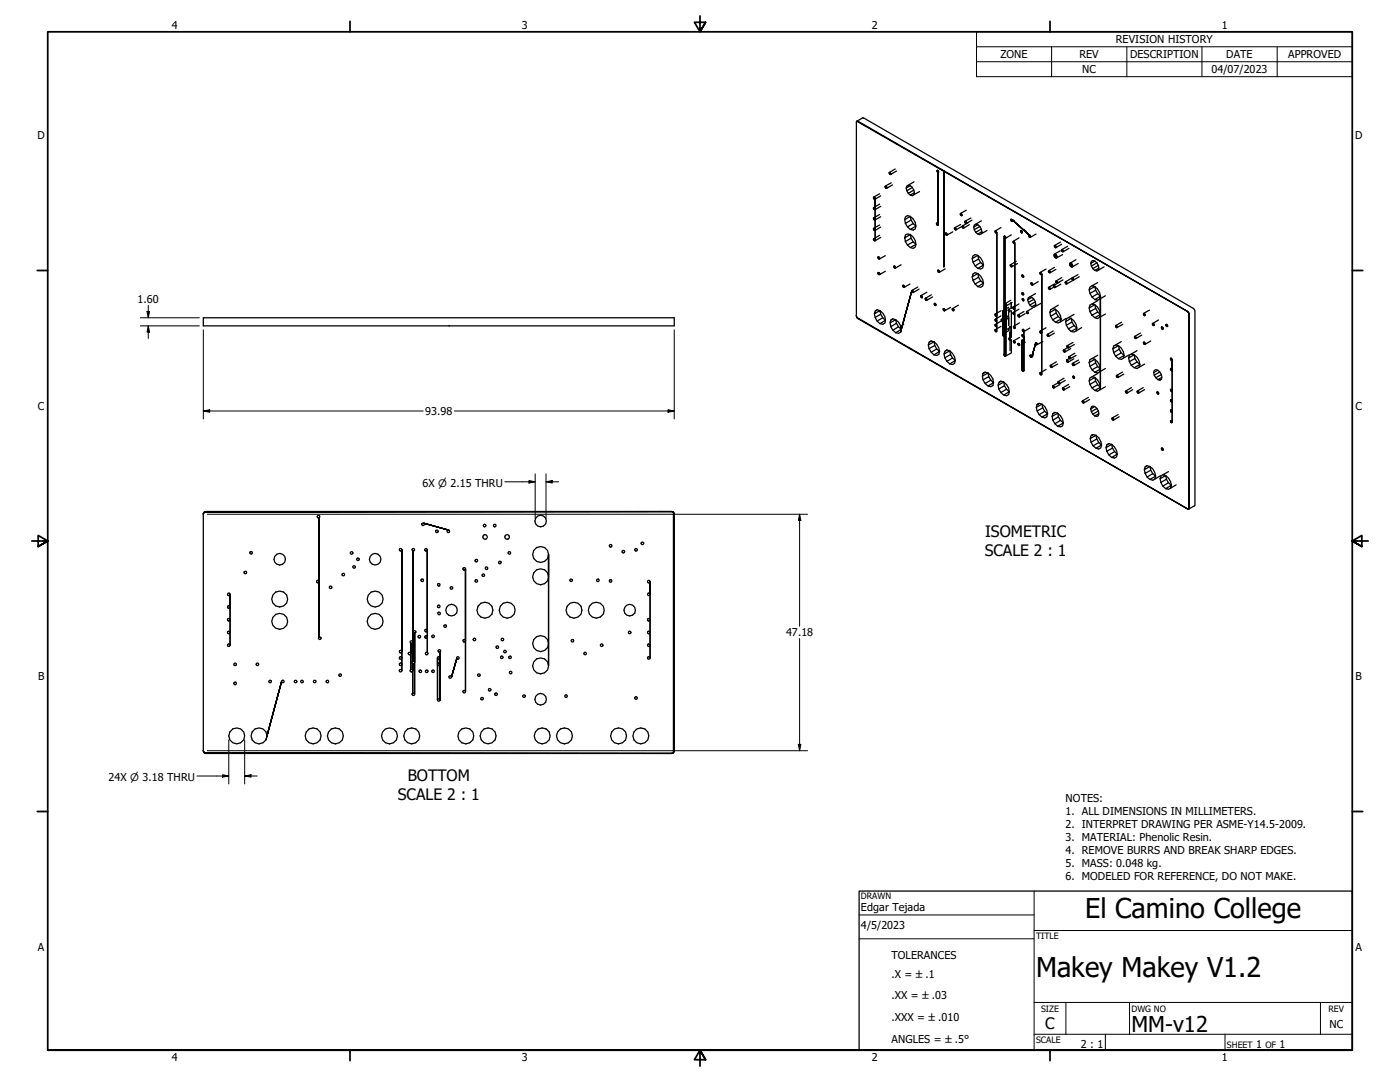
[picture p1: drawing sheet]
<svg xmlns="http://www.w3.org/2000/svg" width="559mm" height="432mm" viewBox="0 0 559 432" stroke-linecap="round" stroke-linejoin="round" font-family="sans-serif">
<!-- layer: Visible (ANSI) -->
<g fill="none" stroke="#000" stroke-width=".51">
<path d="M341.8 48.9l.2 77.8 132.5 76.4v-78.3l-.5-.5-132-75.9-.2 .5 .1-.4 .6-.1 131.7 76.1 .5 1-.1 77.6h-.6l-131.5-75.9-.7-1.2M342 48.4l2.7-1.3 131.9 76.2 .3 .7v77.6l-2.4 1.5M344 49.3v.2M348.6 78.9l.1 .2M348.8 78.6l.4 .3M349 79.5h.3M349.2 78.9l-.5 .2 .1 .3 .5-.3M349.2 78.9l.1 .4M349.3 79.3l-.5 .1M349.3 79.3v16.6M351.1 77.3l-2.5 1.6 .4-.2M351.5 78.2l-2.2 1.1"/>
<path d="M353.3 74.5v.2M353.4 74.2l.5 .5M353.8 74.5l-.5 .2 .1 .3M353.9 74.7l-.5 .3 .5 .1 .1-.2-.4 .2M353.9 74.7l.1 .2M354.9 69l.3 .6M355.1 68.8l.4 .4M355.2 68.8l-.3 .2M355.4 69l-.4 .2M355.5 69.2l-.4 .3M355.6 69.4l-.4 .2h.3M355.7 73l-2.4 1.5 .3-.2"/>
<path d="M356.2 73.8l-2.3 1.3M357.3 67.4l-2.4 1.6M357.8 68.3l-2.3 1.3v-.4M362.5 73.9a3 3 0 0 1 2.5 3M362.5 77.2l.8 .7M363.3 77.9l1.7-1-.3 .8-.5 .4zM364.2 74.8l-2.3 1.3-.2-1M364.7 75.9l-2.2 1.3-.6-1.1M364.8 72.6l-2.9 1.6-.2 .9 1.6-1M367 76.5l-2.3 1.2M374 68h.3l-.3 .2zM374 68.5l.1 .1"/>
<path d="M374.3 68l.2 .1M374.5 68.9v20.8v-20.8v20.8l-.4 .2h.4v-.5M374.5 68.1l-.5 .4v-.3M374.5 68.1l.1 .3M374.6 68.4l-.5 .2 .2 .2M374.6 68.4v.2M374.6 68.6l-.3 .2M375.2 67.3l-.1 .1M375.4 67.4l-.2 .1M375.6 67.5l-.1 .1M375.9 67.7l-.2 .1M376.1 67.8l-.2 .1"/>
<path d="M376.2 67.9h-.2M376.7 68.4v38.1M348.6 95.5l.2 .4M348.6 91.3l.1 .3 .5-.3M348.7 83.2l.1 .3 .5-.3M348.7 87.4l.1 .2M348.7 91.6l.1 .2M348.8 82.8l.4 .2M348.8 86.9l.4 .2M348.8 91.1h.2M348.8 95.2h.2M349 91.9h.3"/>
<path d="M349 95.2l.2 .2M349.2 83l-.6 .1M349.2 87.1l-.5 .3-.1-.2M349.2 83l.1 .4M349.2 95.4l-.5 .3M349.3 87.4l-.5 .2h.5M349.3 83.4l-.3 .3-.2-.2M349.3 87.8h-.3M349.3 95.9l-.3 .2h.3M349.3 95.7l-.5 .2 .2 .2M349.3 91.5l-.5 .3h.5M349.3 83.4v-4.1v16.6"/>
<path d="M349.3 83.6l-.3 .1M351.1 81.5l-2.5 1.6 .4-.3M351.1 85.6l-2.5 1.6 .4-.2M351.1 89.8l-2.5 1.5 .4-.2M351.1 93.9l-2.5 1.6 .4-.3M351.5 86.5l-2.2 1.3-.1-.7M351.5 90.6l-2.2 1.3-.3-.8M351.5 94.7l-2.2 1.4-.1-.7M351.5 82.4l-2.2 1M361.1 87.6l.3-1 .8-.6a4.1 4.1 0 0 1 3.1 5.4l-.8 .4-1.2-.2 2.3-1.4-1.1-1-2.3 1.4 1.1 1M361.1 94.9l.3-1.1 .8-.5 1.1 .3-2.2 1.3 .3 1.5M361.4 96.4l.8 1.4 2.3-1.3 1.1 1-2.3 1.3-1.1-1"/>
<path d="M361.4 89.2l-.3-1.6 2.2-1.2 .4 1.4-2.3 1.4 .8 1.4M363.3 93.6a4.3 4.3 0 0 1 2 5l-.8 .5-1.2-.3M363.3 93.7l.4 1.4-2.3 1.3M363.7 95.1l.8 1.4M363.7 87.8l.8 1.4M373.8 89.5l.3 .4M373.8 89.5l.5-.3 .2 .3-.5 .2M374.5 89.1l-.4-.1-.3 .5M374.5 88.7l-.7 .6M374.5 88.8l-.5 .2M377.4 93.4l.3 .5 .4-.3M377.7 93l-.3 .2 .3-.2 .4 .6"/>
<path d="M377.9 93.2h-.5M378 93.4l-.5 .3M378.1 93.6l-.4 .3M380.3 92.5l-2.3 1.3M381 91.4l.3 .4M381.1 90.9l.6 .7M381.3 91.8l.4-.2zM381.3 90.9l-.3 .5M381.5 91.1l-.5 .3M381.6 91.3l-.5 .3M383.3 85.4l.4 .6 .3-.1-.3 .1M383.4 89.6l-2.5 1.5"/>
<path d="M383.5 85.2l.5 .4M383.7 85.2l-.4 .2M383.8 85.4l-.5 .3M383.9 90.4l-2.3 1.3M384 90.4l.4 .6 .3-.2M384 85.6l-.5 .3M384 85.6v.3M384.2 90.2l.5 .6M384.6 90.4l-.6 .2M384.7 90.6l-.5 .3M384.7 90.8l-.3 .2M385.1 88.5l.3 .7 .4-.2"/>
<path d="M385.3 88.3l.5 .4M385.3 88.3l-.2 .2 .3-.2M385.6 88.5l-.5 .3M385.7 83.9l-2.4 1.5M385.8 88.7l-.5 .3M385.8 88.7v.3M385.8 89l-.4 .2M386.5 88.8l-2.5 1.6 .4-.2M386.9 89.7l-2.2 1.3M387.5 87l-2.2 1.3M388 87.8l-2.2 1.4M389.4 92.7l1.7 1 .6-.4"/>
<path d="M389.4 89.5l.9 .2 .8 .7M390.3 89.7l-1.6 .9 .2 1.1 2.2-1.3M391.1 90.4l.8 2.1-.2 .8 2.3-1.3M391.7 91.4l-2.3 1.3-.5-1M391.7 88.1l-2.8 1.7-.2 .8M391.9 92.5l-1.6 .9M397.3 92.1l.5 .7M397.3 92.8l.1 .2M397.4 93l.4-.2zM397.4 92.1l-.2 .5M397.6 92.3l-.4 .3 .1 .2 .5-.2M397.8 92.8v39.4"/>
<path d="M399.5 90.8l-2.4 1.6M400.7 94.4v.3l.6-.3M401.1 95.1h.3M401.4 94.6l-.5 .3-.2-.2M401.4 94.9h-.5v36v-36v29.8l-.3 .1 .3-.1-.5-.7-.2 .5M403.4 87.7l.1 .2 .5-.2M403.7 93.7l-2.3 1.4-.3-.9-.4 .2 .4-.2M403.8 87.5l-.4 .2 .2-.3 .4 .3M404 87.7l7.1 6.4-7.1-6.4 7 6.2M404 87.7l.1 .2M404.1 87.9l-.5 .3-.1-.3M404.1 88.1l-.5 .1"/>
<path d="M404.1 87.9v.4h-.3M404.3 96.5l.1 .3M404.5 96.3l.5 .7v33.4M404.7 97.2l.3-.2zM404.7 96.3l-.4 .2M404.8 96.5l-.4 .3 .1 .2M404.9 96.7l-.4 .3 .2 .2M406.7 94.9l-2.4 1.6M407.4 92.3l.3 .6M407.4 92.1h.3l-.3 .2zM407.7 92.1l.4 .6M407.9 92.2l-.5 .3"/>
<path d="M408.1 92.5l-.6 .2M408.1 92.7l-.4 .2M410.6 94.1l.1 .3 .4-.3 .1 .2M410.8 93.9h.2l-.4 .2zM411.2 94.3l-.4 .3-.1-.2M411.2 94.3l.1 .3M411.3 94.6h-.5M411.3 94.6l-.1 .1M413.5 93.4l-2.5 1.3M421 98.6h.5M421.2 98l.3 .6M421.2 98l-.3 .4 .5-.3"/>
<path d="M421.2 98l-.4 .2M421.5 98.4l-.5 .2-.1-.2M421.5 98.6v.2M423.3 96.6l-2.3 1.3M423.7 99.8l.2 .5M423.7 97.5l-2.5 1.3M423.9 99.6l.3 .2M424.2 99.8l-.5 .3M426.1 98.3l-2.4 1.5 .4-.2M426.7 99.1l-2.3 1.4-.2-.7M350.4 102.7l.1 .3M350.6 109.4h.6"/>
<path d="M350.8 108.8l-.3 .4 .5-.3M350.8 108.8l-.4 .2M350.8 108.8l.2 .1M351 102.7l-.5 .3 .1 .2M351.1 109.2l-.5 .2-.1-.2M351.1 102.9l-.5 .3h.6M351.1 109.5l-.3 .1M351.1 103.3l-.3 .1M353.4 102l-2.3 1.3-.1-.6-.4-.2-.2 .2 .4-.1M353.4 108.3l-2.3 1.2-.1-.6M356.7 106.4l.4-.2 .3 .6M356.7 106.6l.4 .4"/>
<path d="M357.1 106.2l-.4 .4 .6-.3M357.4 106.6l-.5 .2M359.7 105.7l-2.6 1.3 .3-.2v.2M360.3 114l.4 .7 .3-.2M360.7 113.9l-.4 .1 .2-.2 .5 .4M360.8 114l-.4 .3M361 114.2v.3M361 114.5l-.3 .2M361 114.2l-.5 .3M363.2 113.3l-2.2 1.3M364 115.9h.2M364.2 115.9l-.3 .4 .7 .4"/>
<path d="M364.4 116.1l-.5 .2M364.6 116.3l-.6 .3M364.6 116.5l-.4 .2M366.3 114.6l-2.4 1.4-4.4 16.6 4.4-16.5-4.2 15.3M366.8 115.4l-2.2 1.3-.4-.8M367.5 118.2l.4 .6 .3-.2M367.9 118l-.4 .2 .4-.2 .3 .6M368 118.2l-.5 .2M368.2 118.4l-.5 .3M368.2 118.6l-.3 .2M369.3 119.3l.1 .4 .6 .1M369.4 119l-.1 .3 .3-.3"/>
<path d="M369.6 119l.4 .8M369.8 119.2l-.5 .2M370 119.4l-.6 .3M370 116.6l-2.3 1.3M370 119.6l-.4 .2M371.7 117.7l-2.1 1.3M372.2 118.5l-2.2 1.3M374.3 108l.3 .6 .4-.4M374.6 108.6h.4M374.6 107.8l-.3 .2 .2-.2 .5 .4M374.8 108l-.5 .3M375 108.2l-.5 .3"/>
<path d="M377.3 107.3l-2.3 1.3v-.1M388 103.2l.4 1.4 2.2-1.2M388 110.5l.4 1.5 2.2-1.4 .8 1.5M388.4 109.3l.8-.5 1.1 .4-2.3 1.3zM388.4 112l.8 1.3 2.2-1.2M388.4 104.6l.8 1.5M389.2 113.3l1.1 1.1M390.3 101.9l-2.3 1.3 .4-1.1 .8-.5a4.2 4.2 0 0 1 3 5.3l-.8 .5-1.1-.3M390.3 109.2a4.3 4.3 0 0 1 1.9 5l-.8 .5-1.1-.3M390.3 101.9l.3 1.5M390.3 109.2l.3 1.4M390.6 103.4l.8 1.4-2.2 1.3 1.1 1"/>
<path d="M391.4 104.8l1.2 1-2.3 1.3M391.4 112.1l1.2 .9-2.3 1.4M403.2 105.9l.1 .2M403.4 105.6l.3 .2M403.5 119.8l-2.4 1.6v9.5v-35.8v35.8l-.4 .2M403.7 105.8l-.4 .3 .3 .4 .3-.2M403.7 105.8l.2 .2M403.9 106.4l-.3 .1M403.9 106l-.5 .3M405.6 104.3l-2.4 1.6 .4-.2M406.1 105.2l-2.2 1.2v-.4M407.9 110v.2l.5-.2"/>
<path d="M407.9 117l.2-.2 .3 .2M408.2 119.8l.2 .2M408.2 109.8l-.3 .2a.45 .45 0 0 1 .6 0 .45 .45 0 0 1-.1 .7l-.2-.1M408.2 116.8l-.3 .5M408.4 119.2l-.4 .2 .4-.2 .3 .6-.3 .2 .3-.2M408.4 117l.2 .5-.4 .2M408.4 117l-.5 .3M408.5 119.3l-.4 .3-.1-.2M408.6 117.2l-.5 .3-.2-.2M408.6 110.2l-.5 .3-.2-.3M408.6 119.6l-.4 .2-.1-.2M408.6 110.4l-.5 .1"/>
<path d="M408.6 117.5h-.5M411 118.5l.9 .2M411.5 113.1l.2 .5M411.9 112.9l-.4 .2 .4-.2 .3 .8M411.9 118.7l1.4 1.8M412.1 113.1l-.6 .2M412.2 113.5l-.3 .2M412.7 119.4l-2.2 1.3-.3-1.1M413.3 117.2l-2.8 1.6-.3 .8 1.7-.9M414.4 112.4l-2.3 1.4-.4-.2 .5-.3M415.2 109.4h.6v40M415.2 108.7l.5 .5"/>
<path d="M415.6 108.9l-.5 .3v-.2M415.7 109.2v.3l-.3 .1M415.7 109.2l-.5 .2-.1-.2M417.5 107.4l-2.4 1.6 .3-.2M418.7 114.6l-.2 .3M418.7 108l.5 .4M418.8 114.7l-.3 .4M418.8 108.8h.4M418.8 114.7l.4 .6M418.8 108l-.3 .5M419 114.8l-.5 .3 .5 .5 .2-.3M419 108.2l-.5 .3"/>
<path d="M419.2 108.4l-.5 .3-.2-.2M419.2 108.4v.2M419.2 115.1l-.5 .2M419.2 108.6l-.5 .1M419.2 115.3l-.4 .2M420.4 114.2l.2 .4 .5 .1M420.8 113.9l.3 .4M420.9 113.3l-2.2 1.3 .1 .1M420.9 106.7l-2.4 1.6M421 101.3l-.3 .6 .6-.4M421 102.6l.3 .3M421 114.1l-.5 .3"/>
<path d="M421.1 114.3l-1.9 1.1M421.2 114.6l-.4 .1M421.3 101.5l.5 .7v.7l2.3-1.3M421.4 107.5l-2.2 1.3v-.2M421.5 112.8l.5 .2M421.6 101.7l-.8 .5-.1-.3M421.8 102.2l-.8 .4-.2-.4M421.9 112.3l-.5 .3v-.2M422 102.6l-.7 .3h.5M422 112.6l-.5 .2-.1-.2M422.1 112.8l-.4 .2M422.9 112.6l-2.5 1.6 .2-.3"/>
<path d="M423.2 100.1l-2.2 1.2 .3 .2M423.4 113.4l-2.3 1.3v-.4M423.8 110.8l-2.4 1.6 .3-.2M424.1 100.5h.3M424.3 111.7l-2.3 1.3-.1-.7-.4-.2M424.4 100l-.5 .3h.5M425.1 112.7l.1 .2M425.2 112.9l.1 .3 .5-.3M425.5 112.5l.3 .4M425.7 112.6l-.5 .3M425.8 113.1l-.3 .2-.2-.1M425.8 112.9v.4"/>
<path d="M427.2 105l.9 .7M427.5 111.1l-2.4 1.6 .2-.2M427.8 111.1l.4 .7M427.9 105.3l-.9 .6-.1-.5M428 110.9l-.2 .2M428.1 112l-2.6 1.3M428.1 105.7l-.9 .5-.2-.3M428.1 105.7v.8M428.2 106.2l-.7 .3-.3-.3M428.2 110.9l-.4 .2M428.4 111.1l-.5 .3M428.5 111.3l-.5 .3"/>
<path d="M428.6 111.6l-.4 .2h.3M429.5 103.6l-2.5 1.5-.1 .3 .6-.4M430.3 109.6l-2.3 1.3 .5 .4v.5l2.3-1.4M430.3 105.2l-2.4 1.4-.4-.1M435 117.1l-.3-1.5 2.3-1.2 .3 1.4-2.3 1.3 .9 1.5M435.9 114l-.9 .6-.3 1M437 104.2l-1.6 .9 .2 1.1 2.2-1.3M437 104.2l-.8-.3-.6 .4-.2 .8M437 104.2l.8 .7M437.3 115.8l.8 1.4-2.2 1.4 1.1 1M437.4 103.3h.1M437.8 104.9l.6 1"/>
<path d="M438.1 103.6h-.1M438.1 112.8l-2.2 1.2a4.4 4.4 0 0 1 3.3 4.2M438.1 117.2l1.1 1-2.2 1.4 1.1 .2 3.1-1.8M438.4 105.9l-2.2 1.3-.6-1M438.4 105.9v1.9M438.6 107l-1.6 .9-.8-.7M439.1 104.1l-.1 .1M439.2 118.2l-.3 1.2M439.2 118.2v36.4M440.2 104.8v.1M440.7 106.5l-2.9 1.6-.8-.2M440.8 105.2h.1"/>
<path d="M81.2 126.8h187.9v3.2h-187.9zM179.2 130h.2M350.1 123.6a4.1 4.1 0 0 1 3.1 5.4l-.8 .4a4.1 4.1 0 0 1-3.4-4.2M350.1 123.6l-.8 .5-.3 1.1 2.2-1.2 .3 1.4-2.2 1.3M350.1 123.6l-.8 .5M351.5 125.4l.9 1.4-2.3 1.3M352.4 126.8l1 1-2.2 1.4M355.3 128.8l.2 1.6 2.3-1.4 .8 1.4-2.2 1.4M355.5 130.4l.9 1.4 1.1 1M356.4 127.3l-.9 .5-.2 1 2.2-1.2 .3 1.4M356.4 127.3l1.1 .3 1.1 1 .9 1.4M356.4 127.3l-.9 .5"/>
<path d="M358.6 130.4l1.1 1-2.2 1.4M359.5 130l.2 1.4zM359.5 132.6l-.9 .4-1.1-.2M370.8 139.1l.9 1.5 1.1 1M371.7 136.1l-.9 .5-.3 1.1M371.7 136.1l1.1 .3M371.7 136.1l-.9 .5M372.8 136.4l.3 1.5-2.3 1.2M372.8 136.4a4.3 4.3 0 0 1 1.9 5l-.8 .5-1.1-.3M372.8 136.4l-2.3 1.3 .3 1.4M372.9 121.3l.5 .7 .2-.5M373.1 137.9l.8 1.4-2.2 1.3"/>
<path d="M373.3 121.1l-.4 .2 .2-.3 .5 .5M373.4 121.3l-.5 .2M373.6 121.7l-.3 .2M373.6 121.5l-.5 .3M373.9 139.3l1.1 1-2.2 1.3M376.5 123.4l.3 .6M376.8 123.2l-.3 .2M377 123.3l-.5 .3M377.1 123.6l-.5 .2M377.2 123.8l-.4 .2h.3M378 139.7a4.2 4.2 0 0 1 3 5.3l-.8 .5-1.1-.3M378 139.7l-.9 .5 .9-.5"/>
<path d="M379.4 122.7l-2.3 1.3-.1-.7-.4-.2-.1 .3M380.2 123.1l.5 .5M380.4 123.2l-.3 .4 .5-.3M380.7 123.6l-.1 .5-.5-.5M380.7 123.6l-.5 .2M380.7 123.8l-.3 .2M382.5 121.8l-2.5 1.6M397.2 125.8l.1 .2M397.3 125.3l-.2 .2 .3-.2M397.3 131.5l.1 .1M397.3 129.5h.1M397.3 127.4h.1"/>
<path d="M397.4 127.4l-.2 .5M397.4 129.5l.2 .2M397.4 127.4l.2 .2M397.4 131.6l.2 .1M397.6 127.6l.2 .4-.4 .3M397.6 129.7l.2 .4-.4 .2M397.6 131.7v.8l-.5-.7M397.6 129.7h-.5M397.6 127.6l-.4 .3 .1 .2M397.6 125.5l-.4 .3-.1-.3M397.6 131.7l-.4 .3M397.6 125.5l.2 .2"/>
<path d="M397.8 125.7v.5h-.4l.4-.2v-33.2v39.4M397.8 129.9l-.5 .3-.1-.3M397.8 127.8l-.5 .3 .1 .2 .4-.3M397.8 125.7l-.4 .5M397.8 132l-.5 .3M397.8 130.1l-.5 .1M397.8 132.2l-.4 .2M399.5 130.2l-2.4 1.6 .3-.2M399.5 128.1l-2.4 1.6 .3-.2M399.5 126l-2.4 1.6M399.5 124l-2.2 1.3 .3 .2M399.6 127.6l.4 .7"/>
<path d="M400 127.4l-.4 .2 .2-.2 .4 .2M400.2 133.5l.2 .5M400.2 127.6l-.5 .3M400.2 127.6l.1 .2M400.2 124.5l.2 8.8v-8.6v3.3l-.4 .3 .3-.1v-.4M400.3 127.8l-.5 .3M400.6 133.3l-.4 .2 .2-.2 .4 .4M400.6 124l-.4 .2M400.7 133.5l-.5 .3M400.7 124.1l-.5 .4M400.8 133.7l-.4 .3 .2 .2M400.8 124.4l-.4 .3 .2 .1"/>
<path d="M400.8 133.7l.1 .3M400.9 134l-.3 .2M401.1 127.8l-.2 .1M401.1 126.8l-.2 .1M401.1 127.1l-.2 .1M401.1 123.5l-.2 .1M401.3 131.1l-.6 .3 .2 9.9v-9.7v2.4M401.3 131.1l-.4-.2-.2 .5M401.3 121.2l.5 .6M401.4 131.3l-.5 .3 .2 .2M401.4 121.2l-.3 .2 .2 .5M401.6 121.3l-.5 .4"/>
<path d="M401.8 121.6l-.5 .3 .1 .1 .4-.2M401.8 121.8v.2M402.3 126.1l-.9 .5M402.5 124l.1 .2M402.5 126.3l-1.1 .6M402.6 123.8v-.4v6.5v-3.2M402.6 123.5l.5 .5M402.6 131.1v.9l-1.2 .7M402.6 126.9l-1.2 .7M402.6 122.6l-1.2 .7M402.8 123.5l-.3 .5M403 123.7l-.5 .3"/>
<path d="M403 135l-.3 .4M403 135l.4 .6M403 135l-.3 .2M403.1 124v.3h-.3l.4-.2M403.1 124l-.5 .2 .2 .1M403.2 130.7v-.4v4.4v-2M403.2 135.1v4.9M403.2 135.1l-.5 .3 .5 .5 .2-.3M403.4 135.4l-.6 .2M403.4 135.6l-.4 .2M403.7 120.7v2.2v-2M403.7 124v10.5v-4.3"/>
<path d="M403.7 135.6v5.1M403.7 130.4l-2.3 1.3M404 120.7l-2.6 1.3v19.9v-19.9l-.1 9.8v-.7M404.3 124.9l.1 .3M404.4 123.1l.1 .2M404.5 136.2l.3 .6 .4-.1M404.5 122.6l-.2 .3 .4-.2M404.5 124.7h.2M404.7 130.9h.5M404.7 130.2l.3 .2M404.7 122.7l.2 .4M404.7 136h.1"/>
<path d="M404.7 124.7l.1 .2M404.8 130.2l-.2 .5 .4-.3M404.8 124.9l.2 .4-.3 .2M404.8 122.8l-.5 .1M404.8 124.9l-.4 .3M404.8 136l.2 .2M404.9 122.2l-2.5 1.6M404.9 125.1l-.4 .3-.1-.2M404.9 123.1l-.2 .4M404.9 123.1l-.4 .2 .2 .2 .3-.2v-26.3v33.4M405 130.4l.2 .5M405 125.3l-.5 .1"/>
<path d="M405 136.2l-.4 .3M405 136.2l.1 .2M405.1 130.6l-.4 .3-.1-.2M405.1 136.4l-.4 .3M405.1 136.4l.1 .3M405.2 130.9l-.4 .2M405.2 136.7l-.4 .1M406.3 137.3l.4 .6 .3-.2M406.3 126.1l.2 .2M406.7 126.5h.3M406.7 125.7l-.4 .4 .5-.3M406.7 125.7l-.4 .2"/>
<path d="M406.7 125.7l.3 .6M406.7 137.1l.1 .1M406.7 137.1l-.4 .2M406.7 123.4l-2.4 1.5 .4-.2M406.7 121.3l-2.2 1.3 .2 .1M406.8 137.2l.2 .5M406.8 137.2l-.5 .3M406.9 134.7l-2.4 1.5 .3-.2M406.9 128.8l-2.4 1.6M407 126l-.5 .3h.5M407 137.5l-.5 .2M407 137.7l-.3 .2"/>
<path d="M407.9 136.1v.1M408.2 135.7l-.3 .3v11.5M408.2 135.7l-.3 .4M408.2 133.7l-.3 .4 .5-.3M408.2 133.7l.4 .5-.4 .3M408.2 133.7l-.3 .2M408.2 132.1l.2 .2M408.2 135.7l.2 .2M408.2 136.5l.2 .1M408.4 131.4l-.3 .3M408.4 135.9v.7M408.4 131.4l-.3 .5"/>
<path d="M408.4 135.9l-.5 .2M408.4 136.6l-.5 .3M408.5 136l-.6 .3M408.6 136.1l-.5 .3-.2-.3M408.6 134l-.5 .3-.2-.2M408.6 136.2l-.7 .4M408.6 134.2v13.8v-13.8v2.1l-.5 .1M408.6 134.2l-.4 .3-.1-.2M408.6 131.6l-.5 .3 .1 .2M408.6 134.2v-1.9v15.7M408.7 124.3l-2.2 1.3M408.7 131.8l-.5 .3"/>
<path d="M408.8 132.1l-.4 .2h.3M409.2 125.2l-2.2 1.1M409.2 136.6l-1.3 .8M409.9 124.3l-.2 .2 .3 .7 .4-.3M410 124.3l-.3 .2M410.2 124.5l.2 .4M410.2 124.5l-.4 .3M410.3 124.7l-.4 .3M410.4 124.9l-.4 .3M411 121.7l1.7 1 .6-.4M411 130.9l-2.3 1.4-.3-.9M412.1 122.9l-2.2 1.4 .3 .2"/>
<path d="M413.3 120.5l-2.3 1.2-.5-1M413.3 120.5v1.8M413.4 121.5l-1.5 .9M413.6 136.8l-.3 .2-1.5 5.6 1.5-5.4-1.4 5.2M413.8 136.9l-.5 .3 .1 .2M414 137.2l-.6 .2 .2 .2M414 137.5l-.4 .1M414 137.4l-.4 .2M415.2 132.1l-.1 .3 .3-.2M415.2 132.8h.6v-23.4v40M415.4 132.2l.4 .6-.4 .2M415.5 121l-2.2 1.3"/>
<path d="M415.6 132.3l-.5 .4v-.3M415.7 132.6l-.5 .2-.1-.1M416.2 136.3l-2.2 1.2-.2-.6-.4-.2-.1 .3M417.5 130.8l-2.3 1.3 .2 .1M418 133.9l.5 .4 .2-.3M418.1 133.4h.2M418.3 133.4l-.3 .5M418.3 133.4l.4 .6M418.5 133.6l-.5 .3M418.6 133.8l-.5 .3M418.7 134l-.4 .2M419 124.7l.4 1.5 2.2-1.3"/>
<path d="M419.4 126.2l.8 1.4M420.2 123.1l1.1 .3M420.4 132.1l-2.4 1.6M420.9 132.9l-2.3 1.3M421.3 123.4l1.1 1 .8 1.5 .3 1.4M421.3 123.4l.3 1.5 .8 1.4M422.4 121.8l-3 1.8-.4 1.1 2.3-1.3M423.5 127.3l-1.1-1-2.2 1.3M423.5 127.3l-2.2 1.3-1.1-1M423.5 127.3l-.3 1.2M424.6 139.6l.5 .4M424.8 139.6l-.4 .5 .5-.3"/>
<path d="M425.4 127.1l-3 1.8-1.1-.3M425.6 129.8l.9 1.5 2.2-1.4M426 137.9l.5 .5M426.2 138l-.4 .2M426.4 138.2l-.5 .2 .1 .3M426.5 131.3l1 1M426.5 126.7l1 .4M426.5 138.4l-.5 .3 .2 .1M426.5 138.5l-2.1 1.4M426.6 138.6l-.4 .2h.3M427.4 139.1l-2.3 1.4v-.5M427.5 127.1a4.3 4.3 0 0 1 2 5l2.2-1.4"/>
<path d="M427.5 127.1l-2.2 1.2 .3 1.5 2.3-1.3 .8 1.4M427.6 127.1l.3 1.4M428.3 136.7l-2.3 1.2-.1 .5M428.7 125.5l-3.1 1.8-.3 1M428.7 129.9l1.1 1M428.8 137.5l-2.3 1.3v-.4M429.5 132.1l-.8 .4-1.2-.2M429.8 130.9l-2.3 1.4M434.7 122.9l.3 1.5 2.3-1.3 .8 1.4M435 124.4l.9 1.4 2.2-1.3 1.1 1-2.2 1.3-1.1-1M435.9 121.3l-.9 .5-.3 1.1 2.3-1.3 .3 1.5M438.1 120l-2.2 1.3a4.2 4.2 0 0 1 3 5.3l2.3-1.3"/>
<path d="M438.9 126.6l-.8 .5-1.1-.3M439.2 125.5v-7.3v36.4M444.2 139.3l.3 1.4 2.2-1.3M445.3 130.1l.3 .6h.3M445.3 137.7a4.2 4.2 0 0 1 3.4 4.2M445.5 129.9l.4 .4M445.8 130l-.5 .4M445.9 130.3l.1 .3M445.9 130.3l-.4 .3M446 130.6l-.4 .1M446.5 138l.2 1.4M446.7 139.4l.8 1.4-2.2 1.3 1.1 1"/>
<path d="M447.5 136.3l-3 1.8-.3 1.2 2.2-1.4M447.7 128.6l-2.4 1.5 .3-.2M448.2 129.4l-2.2 1.2M452.9 134.2l.6 .5M453.1 134.2l-.3 .3M453.3 134.4l-.5 .3M453.5 134.7l-.6 .2M453.5 134.9l-.4 .2h.4M453.8 140l-3 1.7-.3 1.2 2.2-1.3 .3 1.5M455.2 132.9l-2.4 1.4 .3 .8M455.7 133.7l-2.2 1.4v-.4M456.4 136.8l.2 .5"/>
<path d="M456.4 125.3l.2-.3 .3 .3M456.4 136.6h.4l-.4 .2zM456.4 125.5l.2 .3M456.7 125.1l-.3 .4 .5-.2M456.8 137.4h.3M456.8 136.6l.1 .2M456.9 125.3l.1 .2M456.9 136.8l-.5 .2M457 125.5l-.3 .4M457 125.5v.4h-.3l.4-.2M457.1 137l-.5 .3 .2 .1M457.1 137.2l-.3 .2"/>
<path d="M458.8 123.8l-2.2 1.2M459.3 136.1l-2.2 1.3-.2-.6M460 129.5l.3 .4M460.2 129l.3 .2M460.3 129.9l.4-.2zM460.3 129.1l-.3 .4M460.5 129.2l.2 .5M460.5 129.2l-.5 .3M460.6 129.5l-.4 .2M462.4 127.7l-2.4 1.6M463.6 130.6l-.1 .1M463.6 131l.1 .2"/>
<path d="M463.7 130.5l.6 .6M463.9 131.4l.4-.3zM463.9 130.6l-.3 .4 .5-.3M464.2 130.9l-.5 .3 .2 .2M465.4 129.7l.3 .6 .4-.2M465.5 130.2l.5-.3-.3 .4M465.5 129.5l-.1 .2M465.5 129.5l.5 .4M465.5 129.5h-.1M465.7 129.5l-.3 .2M465.9 129.7l-.5 .2M376.8 141.3l.3 1.5"/>
<path d="M377.1 142.8l2.3-1.3 .8 1.4-2.2 1.3zM377.1 140.2l-.3 1.1 2.3-1.3 .3 1.5M378 144.2l1.1 1M380.2 142.9l1.1 1-2.2 1.3M392.1 150.1l.3 1.5M392.4 149l-.3 1.1 2.2-1.3 .4 1.5M393.2 148.5l-.8 .5 .8-.5a4.1 4.1 0 0 1 3.1 5.4l-.8 .4-1.2-.2 2.3-1.4-1.1-1-.8-1.4-2.3 1.3 .8 1.4 2.3-1.3M393.2 153l1.1 1.1M398.4 153.7l.3 1.6M398.7 155.3l.8 1.4 2.3-1.4M399.5 152.1l-.8 .6 .8-.6M399.5 152.1l1.1 .4"/>
<path d="M400.6 152.5l.3 1.4-2.2 1.4M400.6 152.5a4.3 4.3 0 0 1 2 5l-.8 .4-1.2-.2M400.6 152.5l-2.2 1.2 .3-1M400.7 141.4l.4-.1-.4 .2zM400.9 153.9l.9 1.4M401.1 141.3l.3 .8M401.3 141.5l-.6 .2M401.4 141.7l-.5 .3M401.4 141.9l-.3 .3M401.8 155.3l1 1-2.2 1.4-1.1-1M403.7 140.8l-2.4 1.4-.6-.7M407.9 147.5l.3 .6 .4-.1"/>
<path d="M408.2 147.3l-.3 .2M408.2 147.3l.4 .4M408.4 147.5l-.5 .3M408.6 147.7l-.5 .3M408.6 147.7v.3M408.6 148l-.4 .1M411.1 141.9l.2 .5 .5 .2M411.5 141.7l-.4 .2M411.5 141.7l.3 .4-.5 .3M411.7 141.9l-.5 .3M411.8 142.1l.1 .3zM411.9 142.4l-.4 .2"/>
<path d="M415.1 149l.5 .7v-.7M415.2 148.7l.2 .1M415.4 148.8l.2 .2M415.6 149l-.5 .2M415.7 149.2l-.5 .3M415.8 149.4l-.4 .2M417.5 147.4l-2.4 1.6 .3-.2M419.2 146l.3 .6 .4-.2M419.4 145.7l.5 .7M419.7 145.9l-.5 .3M419.9 146.2l-.5 .2M419.9 146.4l-.4 .2"/>
<path d="M420.2 154.4l.2 .4M420.3 153.9l.5 .5M420.4 154l-.2 .4M420.6 154.1l-.4 .3M420.8 154.4l-.5 .2M420.8 154.6l-.4 .2 .4-.1M421.6 144.4l-2.4 1.6 .3-.2M422.1 145.3l-2.2 1.3M422.5 152.3l.5 .6M422.5 153l.1 .2M422.8 152.5l-.5 .3v-.3M422.9 152.7l-.4 .3-.2-.2-2.2 1.4"/>
<path d="M423 152.9l-.4 .3 .3-.1M423 153.5l-2.2 1.2v-.3M424.1 155.3l.1 .1M424.2 154.7l.2 .1M424.4 154.8l-.3 .5M424.4 154.8l.4 .6M424.6 154.9l-.5 .4M424.6 140.3l.2 .2M424.7 150.9l-2.4 1.6 .3-.2M424.8 155.2l-.6 .2 .4 .3 .2-.3-.4 .2M425.1 140l-.5 .3-.2-.2M425.1 140.3l-.3 .2h.3"/>
<path d="M425.2 151.8l-2.3 1.3 .1-.2M425.7 143.9l.3 .6 .4-.2M426 143.7l.4 .6M426.2 143.9l-.5 .2M426.3 144.1l-.5 .3M426.4 144.3l-.4 .2M426.5 153.4l-2.4 1.6M426.6 142.6l.3 .6 .4-.2M426.9 142.4l.4 .6M427 154.3l-2.2 1.3M427.1 142.5l-.5 .3M427.2 142.7l-.5 .3"/>
<path d="M427.3 142.8l-1.6 1.1 .3-.2-.2-.1M427.3 143l-.4 .2M428 145.3l.1 .2M428.2 145l.4 .2M428.4 145.9h.3M428.6 150.1l-.4 .3 .4-.3 .3 .8-.5-.1-.2-.4M428.6 145.2l-.5 .3 .1 .2M428.6 143.2l-2.3 1.3M428.7 145.4l-.5 .3M428.8 145.7h-.6M428.8 150.3l-.6 .3M428.9 150.5l-.5 .3"/>
<path d="M428.9 150.7l-.3 .2M429 141l-2.4 1.6 .3-.2-.2-.1M429.5 141.9l-2.3 1.2M430.5 143.7l-2.5 1.6 .4-.3M430.9 144.5l-2.2 1.4-.1-.7M432.3 160l-.4 .2 .4-.2 .3 .4M434.4 158.6l-2.3 1.4M434.7 144.7l.3 1.5M434.9 159.4l-2.3 1.4 .1-.2M435 153.4l2.3-1.3 .8 1.4M435 153.4l.9 1.4M435.9 143.1a4.2 4.2 0 0 1 3 5.3l2.3-1.3"/>
<path d="M435.9 150.4a4.1 4.1 0 0 1 3 5.2l2.3-1.2M437 150.6l-2.3 1.4 .3 1.4M437 150.7l.3 1.4M437.3 144.8l.8 1.5-2.2 1.3 1.1 1M438.1 141.8l-3.1 1.8-.3 1.1 2.3-1.3 .3 1.4-2.3 1.4 .9 1.4M438.1 146.3l1.1 1-2.2 1.3 1.1 .3 .8-.5M438.1 149l-3.1 1.8-.3 1.2M439.2 154.6l-2.2 1.2 1.1 .3 .8-.5M439.2 154.5l-1.1-1-2.2 1.3 1.1 1M444.5 140.7l.8 1.4M445.8 149.8l.5 .6M446 149.8l-.4 .3"/>
<path d="M446.2 150l-.6 .2 .2 .3M446.3 150.2l-.5 .3 .4 .2 .1-.3M446.3 150.4l-.3 .2M447.5 140.8l1.1 1M448.1 148.5l-2.5 1.4v.3M448.6 149.3l-2.3 1.3M448.7 141.9l-.3 1-.9 .5-1.1-.3M448.7 141.9l-2.3 1.2M449.2 156.3l.4 .5 .3-.1M449.4 156l.5 .7M449.6 156l-.4 .3M449.8 156.2l-.5 .3"/>
<path d="M449.9 156.4l-.5 .3M449.9 156.7l-.3 .1M450.5 142.9l.3 1.4 2.2-1.2 .8 1.4M450.6 141.7l-2.2 1.2M450.8 144.3l.7 1.5 2.3-1.3M451.5 141.3a4 4 0 0 1 3.2 5.3l2.2-1.3M451.6 154.7l-2.4 1.6M452.1 155.5l-2.2 1.3M453.8 144.5l1.1 .9M453.9 156.3l.1 .4 .5 .1M454 156l.6 .7M454.2 156l-.3 .3"/>
<path d="M454.4 156.2l-.5 .3M454.5 156.4l-.5 .3M454.6 156.7l-.4 .1M454.6 156.7l-.1 .1M454.7 146.6l-.9 .5-1.1-.4M455 145.5l-2.3 1.2-1.2-.9M456.3 154.7l-2.4 1.6M456.8 155.5l-2.3 1.3M460.5 148.7l.2-.8 .6-.4a3.1 3.1 0 0 1 2.2 3.9l-.6 .3-.7-.2 1.5-.9M461.3 150.7l.9 .8M461.8 156.7l.4 .6 .3-.2M461.8 156.5v.2l.4-.2"/>
<path d="M462 156.4l.5 .4-.3 .5M462.2 147.8l-1.7 .9 .2 1M462.3 156.6l-.5 .3M462.5 156.8l-.5 .3M462.9 148.5l-2.2 1.2 .6 1 2.2-1.2M467.2 143.2v.2M467.2 147.1v.2l.4-.2M467.2 155.4v.2l.4-.2M467.2 159.6v.2l.4-.2M467.2 143v.2M467.2 155.4h.1M467.4 147.1h.2"/>
<path d="M467.4 147.8h.5v-4.2v24.9M467.4 159.5h.1M467.4 142.9l.5 .7v24.9M467.4 155.4h.2M467.4 159.5l.2 .1M467.6 155.4l.3 .6-.3 .3M467.6 159.6l.3 .6-.3 .2M467.6 143.8l.3-.2zM467.6 147.1l.2 .4M467.6 143l-.4 .2M467.7 147.3l-.5 .3v-.3M467.7 143.1l-.5 .3 .2 .2"/>
<path d="M467.7 155.6l-.5 .3v-.3M467.7 159.7l-.5 .3v-.2M467.8 147.5v.5h-.2M467.8 143.4l-.4 .2 .2 .2M467.8 147.5l-.4 .3-.2-.2M467.8 155.8l-.4 .3-.2-.2M467.8 160l-.4 .2-.2-.2M467.9 156l-.3 .3-.2-.2M413.6 162.6l.4 1.4 2.2-1.2M414 161.5l-.4 1.1 2.3-1.3 .3 1.5M414 164l.8 1.5M414.8 161a4.1 4.1 0 0 1 3 5.3l-.8 .5-1.1-.4 2.2-1.2-1.1-1.1"/>
<path d="M414.8 161l-.8 .5 .8-.5M414.8 165.5l1.1 .9M416.2 162.8l.8 1.3-2.2 1.4M419.9 166.2l.3 1.5M421.1 164.6l-.9 .5-.3 1.1 2.2-1.3M421.1 164.6l1 .3M421.1 164.6l-.9 .5M422.1 164.9a4.3 4.3 0 0 1 2 5l-.8 .5-1.2-.3M422.2 164.9l.3 1.5-2.3 1.3 .9 1.4M422.5 166.4l.8 1.4-2.2 1.3M423.3 167.8l1.1 1-2.3 1.3-1-1M431.9 160.2l.2 .5 .5 .1"/>
<path d="M432.5 160.1l-.5 .3M432.6 160.4l.1 .2M432.6 160.4l-.5 .3M432.7 160.6l-.4 .2M435.2 175l.3 1.5M435.4 163.2l.2 1.1M435.5 176.5l.8 1.4 2.3-1.3 1.1 1-2.2 1.3-1.2-1M435.6 162.4l.6-.3 .8 .1-1.6 1zM436.3 173.4l-.8 .5 .8-.5M436.3 173.4l1.2 .3M437 162.2l1.4 1.8M437.5 173.7l-2.3 1.3 .3-1.1"/>
<path d="M437.5 173.7l.3 1.5-2.3 1.3M437.5 173.7a4.3 4.3 0 0 1 1.9 5.1l-.9 .4-1-.3M437.8 175.2l.8 1.4M437.8 163l-2.2 1.3 .6 1M438.4 164v1.9l-.6 .3-.8-.2M438.4 164l-2.2 1.3 .8 .7M438.6 165.1l-1.6 .9M441.5 178.6l.3 1.5M442.6 177l-.8 .5-.3 1.1 2.2-1.2M442.6 177l-.8 .5M442.6 177l1.1 .4M443.7 177.4l.4 1.4-2.3 1.3"/>
<path d="M443.7 177.4a4.3 4.3 0 0 1 1.9 5l-.8 .4-1.1-.2 2.3-1.4-1.1-1M443.8 167l.1 .3 .5-.3M444.1 178.8l.8 1.4M444.2 167.6h.3M444.5 167.2l-.5 .3-.1-.2M444.5 167.4l-.5 .1M446.3 165.5l-2.5 1.5 .4-.2h-.2M446.7 166.3l-2.2 1.3-.3-.8M463.5 179.1l.4 .6M463.6 178.9l-.1 .2 .4-.2M463.7 178.8h.1M463.7 178.8l.2 .1"/>
<path d="M463.9 178.9l.4 .6-.4 .2 .4-.2M464.1 179l-.5 .3M464.2 179.3l-.5 .2M467.2 167.9v.2M467.2 163.8v.1M467.2 168.3l.2 .2M467.4 167.8l.2 .1-.4 .4 .5-.3M467.4 160.2l.2 .2M467.4 163.6l.2 .1M467.4 164.4l.2 .1M467.6 163.7l.3 .6-.3 .2 .3-.2M467.6 167.9l.3 .6"/>
<path d="M467.6 163.7l-.4 .4 .5-.2M467.8 168.3l-.4 .2 .3 .2 .2-.2M467.8 164.1l-.4 .3-.2-.3M467.9 168.5l-.3 .2M467.9 160.2l-.3 .2M441.8 180.1l.8 1.4 2.3-1.3M442.6 181.5l1.1 1.1M456.8 187.5l.3 1.4 2.2-1.3 .8 1.4-2.3 1.4-.7-1.5M457.8 185.9l-.7 .4-.3 1.2 2.2-1.3M459 186.2a4.3 4.3 0 0 1 1.9 5M459 186.2l-1.2-.3-.7 .4M459 186.2l.3 1.4"/>
<path d="M460.1 189l1.1 1M461.3 190.1l-2.3 1.2-1.2-.9M463 191.1l.4 1.4M463.2 189.9l-3.1 1.7-1.1-.3M463.4 192.5l.7 1.5 1.2 1M464.1 189.5l-.7 .5-.4 1.1 2.3-1.3M465.3 189.8l1.1 1 .8 1.4 .4 1.5M465.3 189.8l.3 1.5-2.2 1.2M465.6 191.3l.8 1.4-2.3 1.3M466.4 188.2l-2.3 1.3 1.2 .3M466.4 192.7l1.1 1M469.5 193.5l-3.1 1.8-1.1-.3 2.3-1.3-.4 1.1"/>
<path d="M81.4 204.5l.6-.3 186.7 .1 .4 .6-.2 95.3-.8 .5-186.4-.2-.5-.8v-94.7zM160.4 219.4v48.3v-48.3v40.6M164.7 219.8v44.1v-44.1v36.4M169.1 208.8l10.1 2.8-10.1-2.8 9.8 2.7a.51 .51 0 0 0-.4 .7 .51 .51 0 0 0 .8 .2 .51 .51 0 0 0-.1-.8M170.6 219.4v40.9M474.7 200.9l-.2-.1 .2 .1M91.8 237.2v20.3v-20.3v5.1M127.4 232.1v-25.5v47.7M185.8 227v49v-49v28.7M218.9 221.3v44.4v-44.4v8.9M259.5 237.2v-5.1v30.5M259.5 232.1v30.5"/>
<path d="M164 256.7v10.5v-10.5v4.1M165 252.2v11.6v-43.9v43.9M165 252.2l.5 .5M165 252.2a.51 .51 0 0 1 .5-.6 .51 .51 0 0 1 .5 .6 .51 .51 0 0 1-.5 .5M165.5 252.7v24.4v-24.4v11.7M170.6 251.7v-32.3v40.9M112.4 272l-6.2 23.3 6.2-23.3-5.8 21.7a3.2 3.2 0 0 0-4.4-2.9 3.2 3.2 0 0 0-1.2 5.1 3.2 3.2 0 0 0 5.2-.6M164.7 264.8v11.8v-11.8v2.9M174.6 262.6v16.7v-14.2M175.6 265.1v-2.5v16.7v-19.1v19.1M175.6 260.2v19.1M182.3 262.8l-2.2 7.6 2.2-7.6-2.1 7.4a.51 .51 0 0 0-.6-.5 .51 .51 0 0 0-.4 .7 .51 .51 0 0 0 .8 .2"/>
<path d="M81.2 299.6l.3 .8 186.5 .3 .8-.3v-95.9l-.8-.3-186.5 .3-.3 .5 .2-.5 .6-.3h186.4l.5 .3 .2 95.3-.4 .7-186.5 .2-.8-.4-.2-.6"/>
<circle cx="127.1" cy="206.2" r=".51"/>
<circle cx="159.9" cy="219.4" r=".51"/>
<circle cx="165" cy="219.4" r=".51"/>
<circle cx="168.8" cy="209.2" r=".51"/>
<circle cx="170.1" cy="219.4" r=".51"/>
<circle cx="174.4" cy="212" r=".51"/>
<circle cx="193.4" cy="209.7" r=".51"/>
<circle cx="193.6" cy="214.3" r=".9"/>
<circle cx="197.5" cy="209.7" r=".51"/>
<circle cx="202.4" cy="214.3" r=".92"/>
<circle cx="215.8" cy="207.9" r="2.3"/>
<circle cx="243.7" cy="217.8" r=".51"/>
<circle cx="253.9" cy="219.4" r=".51"/>
<circle cx="256.4" cy="216.9" r=".51"/>
<circle cx="91.3" cy="237.2" r=".51"/>
<circle cx="97.9" cy="228.5" r=".51"/>
<circle cx="100.2" cy="220.6" r=".51"/>
<circle cx="111.6" cy="239" r="3.2"/>
<circle cx="111.6" cy="223.2" r="2.3"/>
<circle cx="126.9" cy="232.1" r=".51"/>
<circle cx="132" cy="234.4" r=".51"/>
<circle cx="137" cy="229.3" r=".51"/>
<circle cx="140.3" cy="220.7" r=".51"/>
<circle cx="141.3" cy="226.3" r=".51"/>
<circle cx="142.9" cy="223.2" r=".51"/>
<circle cx="149.7" cy="223.2" r="2.3"/>
<circle cx="149.8" cy="239.1" r="3.2"/>
<circle cx="168.5" cy="231.6" r=".51"/>
<circle cx="175.1" cy="233.4" r=".51"/>
<circle cx="180.2" cy="234.6" r=".51"/>
<circle cx="185.3" cy="227" r=".51"/>
<circle cx="190.1" cy="231.8" r=".51"/>
<circle cx="190.1" cy="223.7" r=".51"/>
<circle cx="192.9" cy="229.6" r=".51"/>
<circle cx="194.2" cy="226.8" r=".51"/>
<circle cx="199.5" cy="224.5" r=".51"/>
<circle cx="203.3" cy="220.7" r=".51"/>
<circle cx="215.8" cy="221.3" r="3.2"/>
<circle cx="215.8" cy="230.2" r="3.2"/>
<circle cx="228" cy="231.6" r=".51"/>
<circle cx="238.6" cy="231.6" r=".51"/>
<circle cx="243.7" cy="231.8" r=".51"/>
<circle cx="248.8" cy="220.2" r=".51"/>
<circle cx="259" cy="232.1" r=".51"/>
<circle cx="259" cy="237.2" r=".51"/>
<circle cx="91.3" cy="242.3" r=".51"/>
<circle cx="91.3" cy="257.5" r=".51"/>
<circle cx="91.3" cy="247.3" r=".51"/>
<circle cx="91.3" cy="252.4" r=".51"/>
<circle cx="111.7" cy="248" r="3.2"/>
<circle cx="127.6" cy="254.7" r=".51"/>
<circle cx="149.8" cy="248" r="3.2"/>
<circle cx="164.2" cy="256.2" r=".51"/>
<circle cx="167.4" cy="254.1" r=".51"/>
<circle cx="170.1" cy="251.6" r=".51"/>
<circle cx="170.1" cy="254.2" r=".51"/>
<circle cx="172.8" cy="253.9" r=".51"/>
<circle cx="175.1" cy="242" r=".51"/>
<circle cx="175.3" cy="244.8" r=".51"/>
<circle cx="175.4" cy="259.8" r=".51"/>
<circle cx="177.7" cy="249.9" r=".51"/>
<circle cx="180.2" cy="243.5" r="2.32"/>
<circle cx="185.3" cy="255.7" r=".51"/>
<circle cx="189.4" cy="255.2" r=".51"/>
<circle cx="193.6" cy="243.5" r="3.2"/>
<circle cx="198.5" cy="258.3" r=".51"/>
<circle cx="200.5" cy="255.2" r=".51"/>
<circle cx="202.5" cy="243.5" r="3.2"/>
<circle cx="215.8" cy="256.8" r="3.2"/>
<circle cx="228.5" cy="255.7" r=".51"/>
<circle cx="229.1" cy="243.5" r="3.2"/>
<circle cx="238" cy="243.5" r="3.2"/>
<circle cx="240.2" cy="257.5" r=".51"/>
<circle cx="251.3" cy="252.4" r=".51"/>
<circle cx="251.4" cy="243.5" r="2.3"/>
<circle cx="259" cy="247.3" r=".51"/>
<circle cx="259" cy="257.5" r=".51"/>
<circle cx="259" cy="252.4" r=".51"/>
<circle cx="93.9" cy="265.1" r=".51"/>
<circle cx="93.9" cy="272.7" r=".51"/>
<circle cx="102.7" cy="265.1" r=".51"/>
<circle cx="107.8" cy="272" r=".51"/>
<circle cx="112.9" cy="272" r=".51"/>
<circle cx="118" cy="272" r=".51"/>
<circle cx="120.5" cy="272" r=".51"/>
<circle cx="125.6" cy="272" r=".51"/>
<circle cx="130.7" cy="272" r=".51"/>
<circle cx="135.8" cy="269.4" r=".51"/>
<circle cx="159.9" cy="260" r=".51"/>
<circle cx="159.9" cy="262.6" r=".51"/>
<circle cx="159.9" cy="267.7" r=".51"/>
<circle cx="159.9" cy="265.1" r=".51"/>
<circle cx="163.4" cy="260.8" r=".51"/>
<circle cx="164.2" cy="267.7" r=".51"/>
<circle cx="165" cy="264.4" r=".51"/>
<circle cx="165" cy="277.1" r=".51"/>
<circle cx="167.8" cy="267.9" r=".51"/>
<circle cx="170.3" cy="267.9" r=".51"/>
<circle cx="170.3" cy="260.8" r=".51"/>
<circle cx="172.8" cy="267.9" r=".51"/>
<circle cx="175.1" cy="279.3" r=".51"/>
<circle cx="175.1" cy="265.1" r=".51"/>
<circle cx="175.1" cy="262.6" r=".51"/>
<circle cx="182.8" cy="262.6" r=".51"/>
<circle cx="185.3" cy="276" r=".51"/>
<circle cx="191.1" cy="269.4" r=".51"/>
<circle cx="192.4" cy="278.8" r=".51"/>
<circle cx="195.5" cy="275.3" r=".51"/>
<circle cx="198" cy="277.1" r=".51"/>
<circle cx="200.3" cy="262.3" r=".51"/>
<circle cx="201.5" cy="260" r=".51"/>
<circle cx="203.6" cy="262.3" r=".51"/>
<circle cx="203.8" cy="268.4" r=".51"/>
<circle cx="209.2" cy="277.8" r=".51"/>
<circle cx="215.8" cy="265.7" r="3.2"/>
<circle cx="215.8" cy="279.1" r="2.32"/>
<circle cx="225.9" cy="277.8" r=".51"/>
<circle cx="233.6" cy="260.8" r=".51"/>
<circle cx="253.9" cy="278.6" r=".51"/>
<circle cx="259" cy="262.6" r=".51"/>
<circle cx="94.5" cy="293.7" r="3.2"/>
<circle cx="125" cy="293.7" r="3.2"/>
<circle cx="133.9" cy="293.7" r="3.2"/>
<circle cx="155.5" cy="293.7" r="3.2"/>
<circle cx="164.4" cy="293.7" r="3.2"/>
<circle cx="186" cy="293.7" r="3.2"/>
<circle cx="194.8" cy="293.7" r="3.2"/>
<circle cx="216.4" cy="293.7" r="3.2"/>
<circle cx="225.3" cy="293.7" r="3.2"/>
<circle cx="246.9" cy="293.7" r="3.2"/>
<circle cx="255.8" cy="293.7" r="3.2"/>
</g>
<g fill="#000">
<circle cx="404.2" cy="87.9" r=".25"/>
<circle cx="404.4" cy="88" r=".25"/>
<circle cx="404.4" cy="88.1" r=".25"/>
<circle cx="408.3" cy="91.6" r=".25"/>
<circle cx="408.4" cy="91.6" r=".25"/>
<circle cx="408.6" cy="91.8" r=".25"/>
<circle cx="408.8" cy="92" r=".25"/>
<circle cx="409" cy="92.1" r=".25"/>
<circle cx="409.1" cy="92.3" r=".25"/>
<circle cx="410.8" cy="93.9" r=".25"/>
<circle cx="360.3" cy="129.5" r=".25"/>
<circle cx="360.9" cy="127.3" r=".25"/>
<circle cx="411.9" cy="142" r=".25"/>
<circle cx="412.1" cy="141.7" r=".25"/>
<circle cx="412.1" cy="141.4" r=".25"/>
<circle cx="412.2" cy="141.2" r=".25"/>
</g>
<!-- layer: Border (ANSI) -->
<g fill="none" stroke="#000" stroke-width=".7">
<path d="M139.7 8.5v4.2M279.4 6.3v6.4l-2.2-3.8h4.4l-2.2 3.8 2.2-3.8M419.1 8.5v4.2M14.9 107.9h4.1M539.8 107.9h4.1M12.7 215.9h6.3l-3.8-2.2v4.4l3.8-2.2-3.8 2.2M546.1 215.9h-6.3l3.8-2.2v4.4l-3.8-2.2 3.8 2.2M14.9 323.8h4.1M539.8 323.8h4.1M19 419.1v-406.4h520.8v406.4h-520.8h520.8M139.7 419.1v4.2M419.1 419.1v4.2"/>
<path d="M281.6 422.9l-2.2-3.8 2.2 3.8h-4.4l2.2-3.8v6.3"/>
</g>
<!-- layer: Title (ANSI) -->
<path d="M412.7 355.6v63.5M342.9 365.1h69.8M342.9 374.6h69.8M412.7 371.3h127.1M412.7 412.7h127.1M412.7 400h127.1M425.4 400v12.7M441.2 412.7v6.4M450.8 400v12.7M488.9 412.7v6.4M527 400v12.7" fill="none" stroke="#000" stroke-width=".4"/>
<path d="M342.9 355.6h196.9v63.5h-196.9z" fill="none" stroke="#000" stroke-width=".51"/>
<!-- layer: Symbol (ANSI) -->
<path d="M389.8 18.7v-6h150v6M419.7 18.7v11.9M449.8 18.7v11.9M479.7 18.7v11.9M509.8 18.7v11.9M539.8 18.7h-150v5.9M539.8 18.7v11.9h-150v-6M389.8 24.6h150" fill="none" stroke="#000" stroke-width=".4"/>
<!-- layer: Dimension (ANSI) -->
<g fill="none" stroke="#000" stroke-width=".4">
<path d="M56 126.8h23.6M56 130h23.6M58.7 124.3h1l-.5 2.5zM59.2 130l.5 2.5h-1zM59.2 121.9v4.9M59.2 130v5.1M81.2 131.6v35.6M269.1 131.6v35.6M81.2 164l2.5-.5v1zM81.2 164h87.7M181.4 164h87.7M266.6 163.5l2.5 .5-2.5 .5z"/>
<path d="M201.5 192.3h12.1M211.1 191.8l2.5 .5-2.5 .5zM213.6 189.1v17.8M217.9 192.3l2.5-.5v1zM217.9 192.3h5M217.9 189.1v17.8M82.7 205.2h239.6M319.2 205.2l.5 2.5h-1.1zM319.2 205.2v44.7M319.2 254.8v44.8M82.7 299.6h239.6M91.3 295.3v17.6"/>
<path d="M97.7 295.3v17.6M318.6 297.1h1.1l-.5 2.5zM78.6 309.7h12.7M88.8 309.2l2.5 .5-2.5 .4zM97.7 309.7l2.5-.5v.9zM97.7 309.7h5"/>
</g>
<g fill="#000">
<path d="M58.7 124.3h1l-.5 2.5z" fill-rule="evenodd"/>
<path d="M59.2 130l.5 2.5h-1z" fill-rule="evenodd"/>
<path d="M81.2 164l2.5-.5v1z" fill-rule="evenodd"/>
<path d="M266.6 163.5l2.5 .5-2.5 .5z" fill-rule="evenodd"/>
<path d="M211.1 191.8l2.5 .5-2.5 .5z" fill-rule="evenodd"/>
<path d="M217.9 192.3l2.5-.5v1z" fill-rule="evenodd"/>
<path d="M319.2 205.2l.5 2.5h-1.1z" fill-rule="evenodd"/>
<path d="M318.6 297.1h1.1l-.5 2.5z" fill-rule="evenodd"/>
<path d="M88.8 309.2l2.5 .5-2.5 .4z" fill-rule="evenodd"/>
<path d="M97.7 309.7l2.5-.5v.9z" fill-rule="evenodd"/>
</g>
<g font-size="10.9">
<text x="433.1" y="366.5">El Camino College</text>
<text x="413.5" y="390.1">Makey Makey V1.2</text>
</g>
<text font-size="8.7" x="451.6" y="412">MM-v12</text>
<g font-size="6.3">
<text x="393.2" y="214.4">ISOMETRIC</text>
<text x="393.1" y="221.9">SCALE 2 : 1</text>
<text x="162.8" y="311.8">BOTTOM</text>
<text x="158.8" y="319.3">SCALE 2 : 1</text>
<text x="417.2" y="410.8">C</text>
</g>
<g font-size="4.3">
<text x="68.6" y="11.7">4</text>
<text x="208.3" y="11.7">3</text>
<text x="348" y="11.7">2</text>
<text x="487.7" y="11.7">1</text>
<text x="445.4" y="17.3">REVISION HISTORY</text>
<text x="399.3" y="23.2">ZONE</text>
<text x="430.8" y="23.2">REV</text>
<text x="451" y="23.2">DESCRIPTION</text>
<text x="489.5" y="23.2">DATE</text>
<text x="514.1" y="23.2">APPROVED</text>
<text x="432" y="29.2">NC</text>
<text x="483.6" y="29">04/07/2023</text>
<text x="15" y="55.6">D</text>
<text x="540.9" y="55.6">D</text>
<text x="54.9" y="121">1.60</text>
<text x="15.1" y="163.5">C</text>
<text x="169.7" y="165.6">93.98</text>
<text x="541" y="163.5">C</text>
<text x="168.6" y="194.5">6X ⌀ 2.15 THRU</text>
<text x="313.8" y="254">47.18</text>
<text x="15.2" y="271.5">B</text>
<text x="541.1" y="271.5">B</text>
<text x="43.3" y="311.8">24X ⌀ 3.18 THRU</text>
<text x="425.3" y="319.9">NOTES:</text>
<text x="425.3" y="325.1">1. ALL DIMENSIONS IN MILLIMETERS.</text>
<text x="425.3" y="330.4">2. INTERPRET DRAWING PER ASME-Y14.5-2009.</text>
<text x="425.3" y="335.6">3. MATERIAL: Phenolic Resin.</text>
<text x="425.3" y="340.8">4. REMOVE BURRS AND BREAK SHARP EDGES.</text>
<text x="425.3" y="346.1">5. MASS: 0.048 kg.</text>
<text x="425.3" y="351.3">6. MODELED FOR REFERENCE, DO NOT MAKE.</text>
<text x="343.7" y="363.5">Edgar Tejada</text>
<text x="343.7" y="370.9">4/5/2023</text>
<text x="15.1" y="379.4">A</text>
<text x="355.9" y="382.8">TOLERANCES</text>
<text x="541" y="379.4">A</text>
<text x="355.9" y="390.2">.X = ±.1</text>
<text x="355.9" y="398.8">.XX = ±.03</text>
<text x="355.9" y="407.5">.XXX = ±.010</text>
<text x="530.6" y="410.1">NC</text>
<text x="355.9" y="416.1">ANGLES = ±.5°</text>
<text x="431.4" y="418.3">2 : 1</text>
<text x="501.3" y="418.3">1</text>
<text x="510.7" y="418.3">1</text>
<text x="68.6" y="423.3">4</text>
<text x="208.3" y="423.3">3</text>
<text x="348" y="423.3">2</text>
<text x="487.7" y="423.3">1</text>
</g>
<g font-size="3.5">
<text x="343.7" y="358.9">DRAWN</text>
<text x="413.5" y="374.6">TITLE</text>
<text x="415.5" y="403.9">SIZE</text>
<text x="451.6" y="403.9">DWG NO</text>
<text x="530.3" y="403.9">REV</text>
<text x="413.5" y="416.1">SCALE</text>
<text x="489.7" y="418.3">SHEET</text>
<text x="505.1" y="418.3">OF</text>
</g>
</svg>
